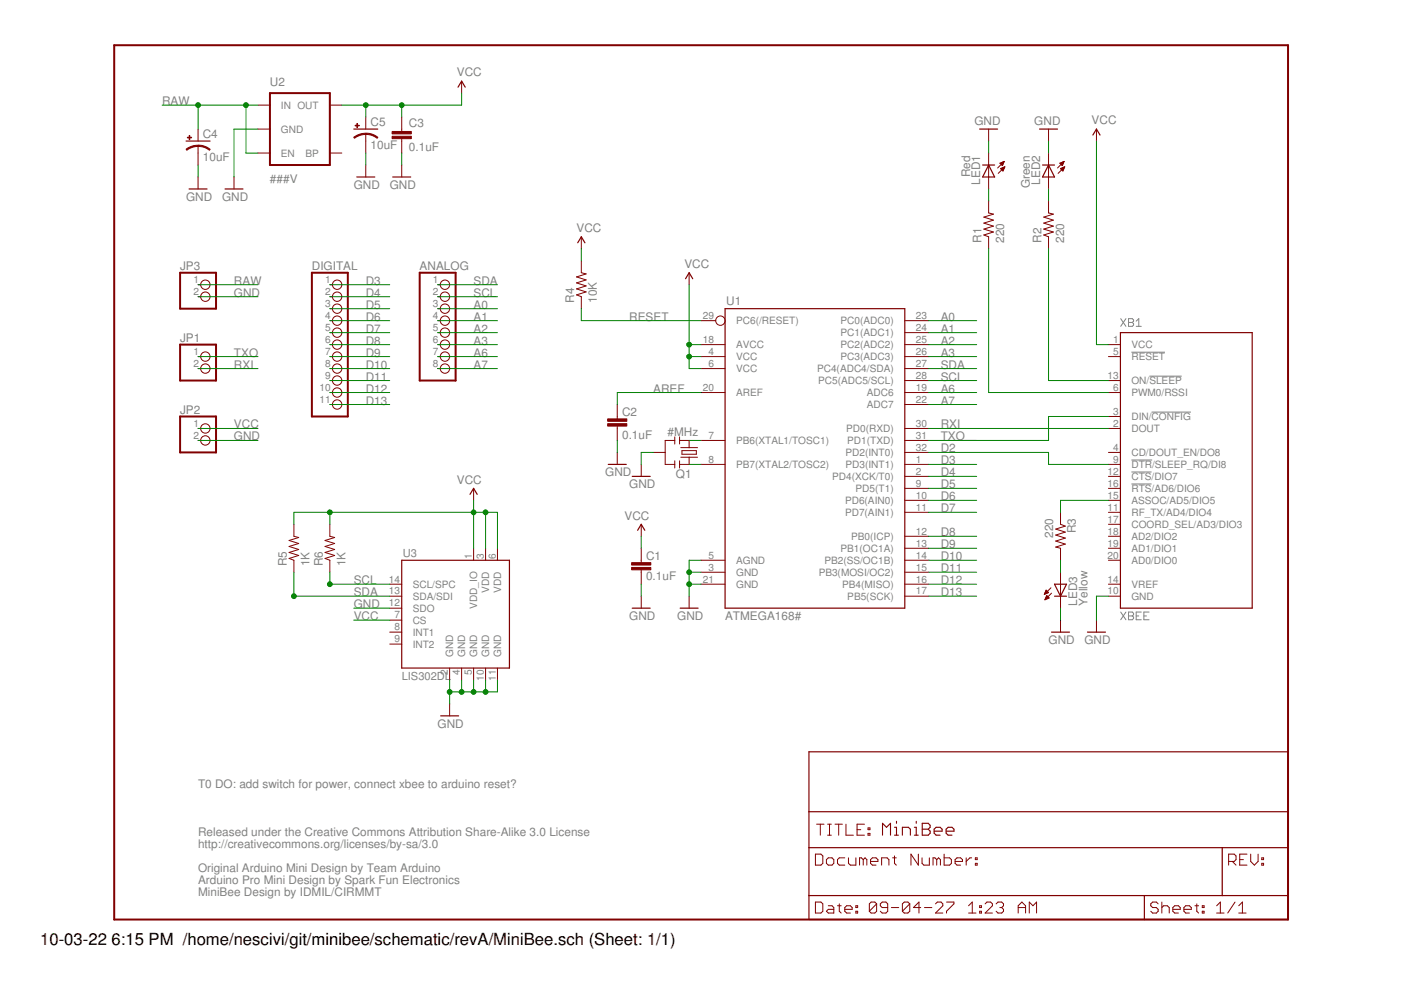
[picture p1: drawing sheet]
<svg xmlns="http://www.w3.org/2000/svg" width="297mm" height="210mm" viewBox="0 0 297 210" stroke-linecap="round" stroke-linejoin="round" font-family="sans-serif">
<g fill="#808080" stroke="#808080" stroke-width=".21">
<path d="M237.6 129.8l1.1 1.6z"/>
<path d="M238.7 129.8l-1.1 1.6z"/>
<path d="M239.3 129.8v1.6z"/>
<path d="M239.3 129.8h.8z"/>
<path d="M240.1 129.8l.2 .2z"/>
<path d="M240.3 130v.3z"/>
<path d="M240.3 130.3l-.2 .3z"/>
<path d="M240.1 130.6l.2 .3z"/>
<path d="M240.3 130.9v.2z"/>
<path d="M240.3 131.1l-.2 .3z"/>
<path d="M239.3 131.4h.8z"/>
<path d="M239.3 130.6h.8z"/>
<path d="M240.9 129.8h1.1z"/>
<path d="M240.9 129.8v1.6z"/>
<path d="M240.9 131.4h1.1z"/>
<path d="M240.9 130.6h.5z"/>
<path d="M242.5 129.8h1.1z"/>
<path d="M242.5 129.8v1.6z"/>
<path d="M242.5 131.4h1.1z"/>
<path d="M242.5 130.6h.6z"/>
<path d="M237.6 67.6l1.1 1.6z"/>
<path d="M238.7 67.6l-1.1 1.6z"/>
<path d="M239.3 67.6v1.6z"/>
<path d="M239.3 67.6h.8z"/>
<path d="M240.1 67.6l.2 .2z"/>
<path d="M240.3 67.8v.3z"/>
<path d="M240.3 68.1l-.2 .3z"/>
<path d="M240.1 68.4l.2 .2z"/>
<path d="M240.3 68.6v.3z"/>
<path d="M240.3 68.9l-.2 .3z"/>
<path d="M239.3 69.2h.8z"/>
<path d="M239.3 68.4h.8z"/>
<path d="M240.9 68.1l.5-.5z"/>
<path d="M241.4 67.6v1.6z"/>
<path d="M240.9 69.2h1.1z"/>
<path d="M244.2 87.4h8.3z"/>
<path d="M239.9 74.7h7.1z"/>
<path d="M239.9 97.5h4.4z"/>
<path d="M239.9 100.1h4.3z"/>
<path d="M243.7 79.8h6.8z"/>
<path d="M239.9 102.6h4.3z"/>
</g>
<g fill="#800000" stroke="#800000" stroke-width=".21">
<path d="M85.2 24.8v2.6z"/>
<path d="M85.2 29.9v2.5z"/>
<path d="M85.2 27.4v.5z"/>
<path d="M85.2 29.4v.5z"/>
<path d="M172.9 191.3v2.3z"/>
<path d="M172.9 193.6h1.2z"/>
<path d="M174.1 193.6l.4-.4z"/>
<path d="M174.5 191.6v1.6z"/>
<path d="M174.1 191.3l.4 .3z"/>
<path d="M172.9 191.3h1.2z"/>
<path d="M175.6 192h.8z"/>
<path d="M176.4 192l.4 .4z"/>
<path d="M176.8 192.4v1.2z"/>
<path d="M175.6 193.6h1.2z"/>
<path d="M175.2 193.2l.4 .4z"/>
<path d="M175.2 193.2l.4-.4z"/>
<path d="M175.6 192.8h1.2z"/>
<path d="M177.9 191.6v1.6z"/>
<path d="M177.9 193.2l.4 .4z"/>
<path d="M177.6 192h.7z"/>
<path d="M179.5 193.6h.8z"/>
<path d="M179.1 193.2l.4 .4z"/>
<path d="M179.1 192.4v.8z"/>
<path d="M179.1 192.4l.4-.4z"/>
<path d="M179.5 192h.8z"/>
<path d="M180.3 192l.4 .4z"/>
<path d="M180.7 192.4v.4z"/>
<path d="M179.1 192.8h1.6z"/>
<path d="M181.5 192h.3z"/>
<path d="M181.8 192v.4z"/>
<path d="M181.5 192.4h.3z"/>
<path d="M181.5 192v.4z"/>
<path d="M181.5 193.2h.3z"/>
<path d="M181.8 193.2v.4z"/>
<path d="M181.5 193.6h.3z"/>
<path d="M181.5 193.2v.4z"/>
<path d="M184.3 191.6v1.6z"/>
<path d="M184.3 191.6l.4-.3z"/>
<path d="M184.7 191.3h.8z"/>
<path d="M185.5 191.3l.4 .3z"/>
<path d="M185.9 191.6v1.6z"/>
<path d="M185.5 193.6l.4-.4z"/>
<path d="M184.7 193.6h.8z"/>
<path d="M184.3 193.2l.4 .4z"/>
<path d="M185.9 191.6l-1.6 1.6z"/>
<path d="M186.6 193.2l.4 .4z"/>
<path d="M187 193.6h.8z"/>
<path d="M187.8 193.6l.4-.4z"/>
<path d="M188.2 191.6v1.6z"/>
<path d="M187.8 191.3l.4 .3z"/>
<path d="M187 191.3h.8z"/>
<path d="M186.6 191.6l.4-.3z"/>
<path d="M186.6 191.6v.4z"/>
<path d="M186.6 192l.4 .4z"/>
<path d="M187 192.4h1.2z"/>
<path d="M189 192.4h1.5z"/>
<path d="M191.3 191.6v1.6z"/>
<path d="M191.3 191.6l.4-.3z"/>
<path d="M191.7 191.3h.8z"/>
<path d="M192.5 191.3l.4 .3z"/>
<path d="M192.9 191.6v1.6z"/>
<path d="M192.5 193.6l.4-.4z"/>
<path d="M191.7 193.6h.8z"/>
<path d="M191.3 193.2l.4 .4z"/>
<path d="M191.3 193.2l1.6-1.6z"/>
<path d="M194.8 191.3v2.3z"/>
<path d="M194.8 191.3l-1.1 1.1z"/>
<path d="M193.7 192.4h1.5z"/>
<path d="M196 192.4h1.6z"/>
<path d="M198.3 193.6h1.6z"/>
<path d="M198.3 193.6l1.6-1.6z"/>
<path d="M199.9 191.6v.4z"/>
<path d="M199.5 191.3l.4 .3z"/>
<path d="M198.7 191.3h.8z"/>
<path d="M198.7 191.3l-.4 .3z"/>
<path d="M200.7 191.3h1.5z"/>
<path d="M202.2 191.3v.3z"/>
<path d="M202.2 191.6l-1.5 1.6z"/>
<path d="M200.7 193.2v.4z"/>
<path d="M205.4 192l.7-.7z"/>
<path d="M206.1 191.3v2.3z"/>
<path d="M205.4 193.6h1.5z"/>
<path d="M207.7 192h.4z"/>
<path d="M208.1 192v.4z"/>
<path d="M207.7 192.4h.4z"/>
<path d="M207.7 192v.4z"/>
<path d="M207.7 193.2h.4z"/>
<path d="M208.1 193.2v.4z"/>
<path d="M207.7 193.6h.4z"/>
<path d="M207.7 193.2v.4z"/>
<path d="M208.9 193.6h1.5z"/>
<path d="M208.9 193.6l1.5-1.6z"/>
<path d="M210.4 191.6v.4z"/>
<path d="M210 191.3l.4 .3z"/>
<path d="M209.3 191.3h.7z"/>
<path d="M209.3 191.3l-.4 .3z"/>
<path d="M211.2 191.6l.4-.3z"/>
<path d="M211.6 191.3h.8z"/>
<path d="M212.4 191.3l.4 .3z"/>
<path d="M212.8 191.6v.4z"/>
<path d="M212.8 192l-.4 .4z"/>
<path d="M212 192.4h.4z"/>
<path d="M212.4 192.4l.4 .4z"/>
<path d="M212.8 192.8v.4z"/>
<path d="M212.4 193.6l.4-.4z"/>
<path d="M211.6 193.6h.8z"/>
<path d="M211.2 193.2l.4 .4z"/>
<path d="M215.9 192v1.6z"/>
<path d="M215.9 192l.8-.7z"/>
<path d="M216.7 191.3l.7 .7z"/>
<path d="M217.4 192v1.6z"/>
<path d="M215.9 192.4h1.5z"/>
<path d="M218.2 191.3v2.3z"/>
<path d="M218.2 191.3l.8 .7z"/>
<path d="M219.8 191.3l-.8 .7z"/>
<path d="M219.8 191.3v2.3z"/>
<path d="M245.2 191.3l.4 .3z"/>
<path d="M244.4 191.3h.8z"/>
<path d="M244 191.6l.4-.3z"/>
<path d="M244 191.6v.4z"/>
<path d="M244 192l.4 .4z"/>
<path d="M244.4 192.4h.8z"/>
<path d="M245.2 192.4l.4 .4z"/>
<path d="M245.6 192.8v.4z"/>
<path d="M245.6 193.2l-.4 .4z"/>
<path d="M244.4 193.6h.8z"/>
<path d="M244 193.2l.4 .4z"/>
<path d="M246.3 191.3v2.3z"/>
<path d="M246.3 192.4l.4-.4z"/>
<path d="M246.7 192h.8z"/>
<path d="M247.5 192l.4 .4z"/>
<path d="M247.9 192.4v1.2z"/>
<path d="M249.1 193.6h.7z"/>
<path d="M248.7 193.2l.4 .4z"/>
<path d="M248.7 192.4v.8z"/>
<path d="M248.7 192.4l.4-.4z"/>
<path d="M249.1 192h.7z"/>
<path d="M249.8 192l.4 .4z"/>
<path d="M250.2 192.4v.4z"/>
<path d="M248.7 192.8h1.5z"/>
<path d="M251.4 193.6h.8z"/>
<path d="M251 193.2l.4 .4z"/>
<path d="M251 192.4v.8z"/>
<path d="M251 192.4l.4-.4z"/>
<path d="M251.4 192h.8z"/>
<path d="M252.2 192l.4 .4z"/>
<path d="M252.6 192.4v.4z"/>
<path d="M251 192.8h1.6z"/>
<path d="M253.7 191.6v1.6z"/>
<path d="M253.7 193.2l.4 .4z"/>
<path d="M253.3 192h.8z"/>
<path d="M254.9 192h.4z"/>
<path d="M255.3 192v.4z"/>
<path d="M254.9 192.4h.4z"/>
<path d="M254.9 192v.4z"/>
<path d="M254.9 193.2h.4z"/>
<path d="M255.3 193.2v.4z"/>
<path d="M254.9 193.6h.4z"/>
<path d="M254.9 193.2v.4z"/>
<path d="M258 192l.7-.7z"/>
<path d="M258.7 191.3v2.3z"/>
<path d="M258 193.6h1.5z"/>
<path d="M261.8 191.3l-1.5 2.3z"/>
<path d="M262.6 192l.8-.7z"/>
<path d="M263.4 191.3v2.3z"/>
<path d="M262.6 193.6h1.6z"/>
<path d="M260.5 181.1v2.3z"/>
<path d="M260.5 181.1h1.2z"/>
<path d="M261.7 181.1l.4 .4z"/>
<path d="M262.1 181.5v.8z"/>
<path d="M261.7 182.6l.4-.3z"/>
<path d="M260.5 182.6h1.2z"/>
<path d="M261.3 182.6l.8 .8z"/>
<path d="M262.8 181.1h1.6z"/>
<path d="M262.8 181.1v2.3z"/>
<path d="M262.8 183.4h1.6z"/>
<path d="M262.8 182.3h.8z"/>
<path d="M265.2 181.1v1.5z"/>
<path d="M265.2 182.6l.8 .8z"/>
<path d="M266 183.4l.7-.8z"/>
<path d="M266.7 181.1v1.5z"/>
<path d="M267.5 181.9h.4z"/>
<path d="M267.9 181.9v.4z"/>
<path d="M267.5 182.3h.4z"/>
<path d="M267.5 181.9v.4z"/>
<path d="M267.5 183h.4z"/>
<path d="M267.9 183v.4z"/>
<path d="M267.5 183.4h.4z"/>
<path d="M267.5 183v.4z"/>
<path d="M173.9 174.7v2.4z"/>
<path d="M173.1 174.7h1.6z"/>
<path d="M175.5 177.1h.8z"/>
<path d="M175.9 174.7v2.4z"/>
<path d="M175.5 174.7h.8z"/>
<path d="M177.8 174.7v2.4z"/>
<path d="M177 174.7h1.6z"/>
<path d="M179.4 174.7v2.4z"/>
<path d="M179.4 177.1h1.5z"/>
<path d="M181.7 174.7h1.6z"/>
<path d="M181.7 174.7v2.4z"/>
<path d="M181.7 177.1h1.6z"/>
<path d="M181.7 175.9h.8z"/>
<path d="M184 175.5h.4z"/>
<path d="M184.4 175.5v.4z"/>
<path d="M184 175.9h.4z"/>
<path d="M184 175.5v.4z"/>
<path d="M184 176.7h.4z"/>
<path d="M184.4 176.7v.4z"/>
<path d="M184 177.1h.4z"/>
<path d="M184 176.7v.4z"/>
<path d="M172.9 181.1v2.3z"/>
<path d="M172.9 183.4h1.2z"/>
<path d="M174.1 183.4l.4-.4z"/>
<path d="M174.5 181.5v1.5z"/>
<path d="M174.1 181.1l.4 .4z"/>
<path d="M172.9 181.1h1.2z"/>
<path d="M175.6 183.4h.8z"/>
<path d="M176.4 183.4l.4-.4z"/>
<path d="M176.8 182.3v.7z"/>
<path d="M176.4 181.9l.4 .4z"/>
<path d="M175.6 181.9h.8z"/>
<path d="M175.2 182.3l.4-.4z"/>
<path d="M175.2 182.3v.7z"/>
<path d="M175.2 183l.4 .4z"/>
<path d="M177.9 181.9h1.2z"/>
<path d="M177.9 181.9l-.3 .4z"/>
<path d="M177.6 182.3v.7z"/>
<path d="M177.6 183l.3 .4z"/>
<path d="M177.9 183.4h1.2z"/>
<path d="M179.9 181.9v1.1z"/>
<path d="M179.9 183l.4 .4z"/>
<path d="M180.3 183.4h1.2z"/>
<path d="M181.5 181.9v1.5z"/>
<path d="M182.2 181.9v1.5z"/>
<path d="M182.2 181.9h.4z"/>
<path d="M182.6 181.9l.4 .4z"/>
<path d="M183 182.3v1.1z"/>
<path d="M183 182.3l.4-.4z"/>
<path d="M183.4 181.9l.4 .4z"/>
<path d="M183.8 182.3v1.1z"/>
<path d="M185 183.4h.7z"/>
<path d="M184.6 183l.4 .4z"/>
<path d="M184.6 182.3v.7z"/>
<path d="M184.6 182.3l.4-.4z"/>
<path d="M185 181.9h.7z"/>
<path d="M185.7 181.9l.4 .4z"/>
<path d="M186.1 182.3v.3z"/>
<path d="M184.6 182.6h1.5z"/>
<path d="M186.9 181.9v1.5z"/>
<path d="M186.9 181.9h1.2z"/>
<path d="M188.1 181.9l.4 .4z"/>
<path d="M188.5 182.3v1.1z"/>
<path d="M189.7 181.5v1.5z"/>
<path d="M189.7 183l.3 .4z"/>
<path d="M189.2 181.9h.8z"/>
<path d="M193.1 181.1v2.3z"/>
<path d="M193.1 181.1l1.6 2.3z"/>
<path d="M194.7 181.1v2.3z"/>
<path d="M195.5 181.9v1.1z"/>
<path d="M195.5 183l.4 .4z"/>
<path d="M195.9 183.4h1.1z"/>
<path d="M197 181.9v1.5z"/>
<path d="M197.8 181.9v1.5z"/>
<path d="M197.8 181.9h.4z"/>
<path d="M198.2 181.9l.4 .4z"/>
<path d="M198.6 182.3v1.1z"/>
<path d="M198.6 182.3l.4-.4z"/>
<path d="M199 181.9l.4 .4z"/>
<path d="M199.4 182.3v1.1z"/>
<path d="M200.2 181.1v2.3z"/>
<path d="M200.2 183.4h1.1z"/>
<path d="M201.7 183l-.4 .4z"/>
<path d="M201.7 182.3v.7z"/>
<path d="M201.3 181.9l.4 .4z"/>
<path d="M200.2 181.9h1.1z"/>
<path d="M202.9 183.4h.8z"/>
<path d="M202.5 183l.4 .4z"/>
<path d="M202.5 182.3v.7z"/>
<path d="M202.5 182.3l.4-.4z"/>
<path d="M202.9 181.9h.8z"/>
<path d="M203.7 181.9l.4 .4z"/>
<path d="M204.1 182.3v.3z"/>
<path d="M202.5 182.6h1.6z"/>
<path d="M204.8 181.9v1.5z"/>
<path d="M204.8 182.6l.8-.7z"/>
<path d="M205.6 181.9h.4z"/>
<path d="M206.8 181.9h.4z"/>
<path d="M207.2 181.9v.4z"/>
<path d="M206.8 182.3h.4z"/>
<path d="M206.8 181.9v.4z"/>
<path d="M206.8 183h.4z"/>
<path d="M207.2 183v.4z"/>
<path d="M206.8 183.4h.4z"/>
<path d="M206.8 183v.4z"/>
<path d="M77.6 28.4v1.5z"/>
<path d="M77.6 24.8v2.6z"/>
<path d="M77.6 29.9v2.5z"/>
<path d="M77.6 35v2.5z"/>
<path d="M85.2 35v2.5z"/>
<path d="M123.3 55.3v2.5z"/>
<path d="M123.3 62.9v2.5z"/>
<path d="M122.2 62.5l1.1 .4z"/>
<path d="M122.2 62.5l2.1-.6z"/>
<path d="M122.2 61.3l2.1 .6z"/>
<path d="M122.2 61.3l2.1-.7z"/>
<path d="M122.2 60l2.1 .6z"/>
<path d="M122.2 60l2.1-.6z"/>
<path d="M122.2 58.7l2.1 .7z"/>
<path d="M122.2 58.7l2.1-.6z"/>
<path d="M123.3 57.8l1 .3z"/>
<path d="M136 121.3v2.6z"/>
<path d="M136 116.2v2.6z"/>
<path d="M136 120.8v.5z"/>
<path d="M136 118.8v.5z"/>
<path d="M136 126.4v2.5z"/>
<path d="M130.9 90.8v2.6z"/>
<path d="M130.9 85.8v2.5z"/>
<path d="M130.9 90.3v.5z"/>
<path d="M130.9 88.3v.5z"/>
<path d="M130.9 95.9v2.6z"/>
<path d="M54.7 22.3h2.5z"/>
<path d="M54.7 27.4h2.5z"/>
<path d="M69.9 22.3h2.6z"/>
<path d="M54.7 32.4h2.5z"/>
<path d="M69.9 32.4h2.6z"/>
<path d="M42 30.9v1.5z"/>
<path d="M42 27.4v2.5z"/>
<path d="M42 32.4v2.6z"/>
<path d="M49.6 37.5v2.6z"/>
<path d="M42 37.5v2.6z"/>
<path d="M123.3 50.2v2.5z"/>
<path d="M97.9 17.2v2.5z"/>
<path d="M136 111.2v2.5z"/>
<path d="M146.1 93.4v1.5z"/>
<path d="M146.1 96.9v1.6z"/>
<path d="M144.6 96.3h3z"/>
<path d="M144.6 95.5v.8z"/>
<path d="M144.6 95.5h3z"/>
<path d="M147.6 95.5v.8z"/>
<path d="M146.1 94.9h1.8z"/>
<path d="M144.3 94.9h1.8z"/>
<path d="M146.1 96.9h1.8z"/>
<path d="M144.3 96.9h1.8z"/>
<path d="M144.1 93.4h2z"/>
<path d="M144.1 92.6v.8z"/>
<path d="M144.1 93.4v.7z"/>
<path d="M143.1 92.6v.8z"/>
<path d="M143.1 93.4v.7z"/>
<path d="M141 93.4h2.1z"/>
<path d="M143.1 97.7v.8z"/>
<path d="M143.1 98.5v.7z"/>
<path d="M141 98.5h2.1z"/>
<path d="M144.1 97.7v.8z"/>
<path d="M144.1 98.5v.7z"/>
<path d="M144.1 98.5h2z"/>
<path d="M141 93.4v2.5z"/>
<path d="M141 95.9v2.6z"/>
<path d="M138.5 95.9h2.5z"/>
<path d="M136 98.5v2.5z"/>
<path d="M191.8 126.4h5.1z"/>
<path d="M148.7 98.5h5z"/>
<path d="M148.7 93.4h5z"/>
<path d="M148.7 121.3h5z"/>
<path d="M148.7 123.9h5z"/>
<path d="M148.7 75.6h5z"/>
<path d="M148.7 78.1h5z"/>
<path d="M148.7 118.8h5z"/>
<path d="M148.7 83.2h5z"/>
<path d="M148.7 73.1h5z"/>
<path d="M191.8 123.9h5.1z"/>
<path d="M191.8 121.3h5.1z"/>
<path d="M191.8 118.8h5.1z"/>
<path d="M191.8 116.2h5.1z"/>
<path d="M191.8 113.7h5.1z"/>
<path d="M191.8 108.6h5.1z"/>
<path d="M191.8 106.1h5.1z"/>
<path d="M191.8 103.5h5.1z"/>
<path d="M191.8 101h5.1z"/>
<path d="M191.8 98.5h5.1z"/>
<path d="M191.8 95.9h5.1z"/>
<path d="M191.8 93.4h5.1z"/>
<path d="M191.8 90.8h5.1z"/>
<path d="M191.8 85.8h5.1z"/>
<path d="M191.8 83.2h5.1z"/>
<path d="M191.8 80.7h5.1z"/>
<path d="M191.8 78.1h5.1z"/>
<path d="M191.8 75.6h5.1z"/>
<path d="M191.8 73.1h5.1z"/>
<path d="M191.8 70.5h5.1z"/>
<path d="M191.8 68h5.1z"/>
<path d="M148.7 68h3.1z"/>
<path d="M146.1 57.8v2.6z"/>
<path d="M146.1 126.4v2.5z"/>
<path d="M235 73.1h2.5z"/>
<path d="M235 90.8h2.5z"/>
<path d="M235 88.3h2.5z"/>
<path d="M235 95.9h2.5z"/>
<path d="M235 75.6h2.5z"/>
<path d="M235 83.2h2.5z"/>
<path d="M235 98.5h2.5z"/>
<path d="M235 126.4h2.5z"/>
<path d="M235 108.6h2.5z"/>
<path d="M235 101h2.5z"/>
<path d="M235 80.7h2.5z"/>
<path d="M235 123.9h2.5z"/>
<path d="M235 106.1h2.5z"/>
<path d="M235 103.5h2.5z"/>
<path d="M235 111.2h2.5z"/>
<path d="M235 113.7h2.5z"/>
<path d="M235 116.2h2.5z"/>
<path d="M235 118.8h2.5z"/>
<path d="M232.5 131.5v2.5z"/>
<path d="M222.3 27.4v2.5z"/>
<path d="M209.6 27.4v2.5z"/>
<path d="M224.8 131.5v2.5z"/>
<path d="M222.3 42.6v2.5z"/>
<path d="M222.3 50.2v2.5z"/>
<path d="M221.3 49.8l1 .4z"/>
<path d="M221.3 49.8l2-.6z"/>
<path d="M221.3 48.6l2 .6z"/>
<path d="M221.3 48.6l2-.7z"/>
<path d="M221.3 47.3l2 .6z"/>
<path d="M221.3 47.3l2-.6z"/>
<path d="M221.3 46l2 .7z"/>
<path d="M221.3 46l2-.6z"/>
<path d="M222.3 45.1l1 .3z"/>
<path d="M209.6 42.6v2.5z"/>
<path d="M209.6 50.2v2.5z"/>
<path d="M208.6 49.8l1 .4z"/>
<path d="M208.6 49.8l2-.6z"/>
<path d="M208.6 48.6l2 .6z"/>
<path d="M208.6 48.6l2-.7z"/>
<path d="M208.6 47.3l2 .6z"/>
<path d="M208.6 47.3l2-.6z"/>
<path d="M208.6 46l2 .7z"/>
<path d="M208.6 46l2-.6z"/>
<path d="M209.6 45.1l1 .3z"/>
<path d="M224.8 116.2v2.6z"/>
<path d="M224.8 108.6v2.6z"/>
<path d="M224.8 111.2l1.1 .3z"/>
<path d="M223.8 112.2l2.1-.7z"/>
<path d="M223.8 112.2l2.1 .6z"/>
<path d="M223.8 113.5l2.1-.7z"/>
<path d="M223.8 113.5l2.1 .6z"/>
<path d="M223.8 114.7l2.1-.6z"/>
<path d="M223.8 114.7l2.1 .7z"/>
<path d="M223.8 116l2.1-.6z"/>
<path d="M223.8 116l1 .2z"/>
<path d="M224.8 126.4v2.5z"/>
<path d="M224.8 121.3v2.6z"/>
<path d="M224.8 123.9v2.5z"/>
<path d="M222.8 124.6l-1.4 1.4z"/>
<path d="M222.9 125.8l-1.4 1.4z"/>
<path d="M221.8 125.1l-.4 .9z"/>
<path d="M221.8 125.1l.5 .5z"/>
<path d="M221.4 126l.9-.4z"/>
<path d="M221.5 125.9h.3z"/>
<path d="M221.5 125.7h.5z"/>
<path d="M221.6 125.6h.7z"/>
<path d="M221.6 125.5h.6z"/>
<path d="M221.7 125.4h.4z"/>
<path d="M221.7 125.3h.2z"/>
<path d="M221.9 126.3l-.4 .9z"/>
<path d="M221.9 126.3l.5 .5z"/>
<path d="M221.5 127.2l.9-.4z"/>
<path d="M221.6 127.1h.1z"/>
<path d="M221.6 127h.4z"/>
<path d="M221.7 126.8h.6z"/>
<path d="M221.7 126.7h.7z"/>
<path d="M221.8 126.6h.4z"/>
<path d="M221.8 126.5h.3z"/>
<path d="M221.9 126.4h.1z"/>
<path d="M222.3 32.4v2.6z"/>
<path d="M222.3 37.5v2.6z"/>
<path d="M222.3 35v2.5z"/>
<path d="M224.3 36.8l1.4-1.4z"/>
<path d="M224.2 35.6l1.4-1.4z"/>
<path d="M225.7 35.4l-.3 .9z"/>
<path d="M224.8 35.7l.6 .6z"/>
<path d="M224.8 35.7l.9-.3z"/>
<path d="M225.1 36h.3z"/>
<path d="M225 35.9h.5z"/>
<path d="M224.9 35.8h.6z"/>
<path d="M225 35.7h.6z"/>
<path d="M225.3 35.6h.4z"/>
<path d="M225.5 35.5h.2z"/>
<path d="M225.6 34.2l-.4 .9z"/>
<path d="M224.7 34.6l.5 .5z"/>
<path d="M224.7 34.6l.9-.4z"/>
<path d="M225.1 35h.2z"/>
<path d="M225 34.8h.3z"/>
<path d="M224.8 34.7h.6z"/>
<path d="M224.7 34.6h.7z"/>
<path d="M225 34.5h.5z"/>
<path d="M225.3 34.4h.2z"/>
<path d="M209.6 32.4v2.6z"/>
<path d="M209.6 37.5v2.6z"/>
<path d="M209.6 35v2.5z"/>
<path d="M211.6 36.8l1.4-1.4z"/>
<path d="M211.5 35.6l1.4-1.4z"/>
<path d="M213 35.4l-.3 .9z"/>
<path d="M212.1 35.7l.6 .6z"/>
<path d="M212.1 35.7l.9-.3z"/>
<path d="M212.4 36h.3z"/>
<path d="M212.3 35.9h.5z"/>
<path d="M212.2 35.8h.6z"/>
<path d="M212.3 35.7h.6z"/>
<path d="M212.6 35.6h.4z"/>
<path d="M212.8 35.5h.2z"/>
<path d="M212.9 34.2l-.4 .9z"/>
<path d="M212 34.6l.5 .5z"/>
<path d="M212 34.6l.9-.4z"/>
<path d="M212.4 35h.2z"/>
<path d="M212.3 34.8h.3z"/>
<path d="M212.1 34.7h.6z"/>
<path d="M212 34.6h.7z"/>
<path d="M212.3 34.5h.5z"/>
<path d="M212.6 34.4h.2z"/>
<path d="M42 60.4h.5z"/>
<path d="M42 62.9h.5z"/>
<path d="M92.8 60.4h.5z"/>
<path d="M92.8 62.9h.5z"/>
<path d="M92.8 65.4h.5z"/>
<path d="M92.8 68h.5z"/>
<path d="M92.8 70.5h.5z"/>
<path d="M92.8 73.1h.5z"/>
<path d="M92.8 75.6h.5z"/>
<path d="M92.8 78.1h.5z"/>
<path d="M69.9 60.4h.6z"/>
<path d="M69.9 62.9h.6z"/>
<path d="M69.9 65.4h.6z"/>
<path d="M69.9 68h.6z"/>
<path d="M69.9 70.5h.6z"/>
<path d="M69.9 73.1h.6z"/>
<path d="M69.9 75.6h.6z"/>
<path d="M69.9 78.1h.6z"/>
<path d="M69.9 80.7h.6z"/>
<path d="M69.9 83.2h.6z"/>
<path d="M69.9 85.8h.6z"/>
<path d="M42 75.6h.5z"/>
<path d="M42 78.1h.5z"/>
<path d="M42 90.8h.5z"/>
<path d="M42 93.4h.5z"/>
<path d="M100.4 116.2v2.6z"/>
<path d="M95.3 141.6v2.6z"/>
<path d="M103 116.2v2.6z"/>
<path d="M97.9 141.6v2.6z"/>
<path d="M100.4 141.6v2.6z"/>
<path d="M105.5 116.2v2.6z"/>
<path d="M82.6 131.5h2.6z"/>
<path d="M82.6 134h2.6z"/>
<path d="M82.6 136.6h2.6z"/>
<path d="M103 141.6v2.6z"/>
<path d="M105.5 141.6v2.6z"/>
<path d="M82.6 128.9h2.6z"/>
<path d="M82.6 126.4h2.6z"/>
<path d="M82.6 123.9h2.6z"/>
<path d="M95.3 149.2v2.6z"/>
<path d="M62.3 111.2v2.5z"/>
<path d="M62.3 118.8v2.5z"/>
<path d="M61.3 118.4l1 .4z"/>
<path d="M61.3 118.4l2-.6z"/>
<path d="M61.3 117.1l2 .7z"/>
<path d="M61.3 117.1l2-.6z"/>
<path d="M61.3 115.9l2 .6z"/>
<path d="M61.3 115.9l2-.7z"/>
<path d="M61.3 114.6l2 .6z"/>
<path d="M61.3 114.6l2-.6z"/>
<path d="M62.3 113.7l1 .3z"/>
<path d="M69.9 111.2v2.5z"/>
<path d="M69.9 118.8v2.5z"/>
<path d="M68.9 118.4l1 .4z"/>
<path d="M68.9 118.4l2-.6z"/>
<path d="M68.9 117.1l2 .7z"/>
<path d="M68.9 117.1l2-.6z"/>
<path d="M68.9 115.9l2 .6z"/>
<path d="M68.9 115.9l2-.7z"/>
<path d="M68.9 114.6l2 .6z"/>
<path d="M68.9 114.6l2-.6z"/>
<path d="M69.9 113.7l1 .3z"/>
<path d="M232.5 27.4v2.5z"/>
<path d="M100.4 103.5v2.6z"/>
<path d="M77.6 28.2l1.3 .2 1.2 .7-.1 .2-1.4-.7-1-.1z" fill-rule="evenodd"/>
<path d="M75 29.1l1.2-.6 1.4-.2v.2l-1.1 .1-1.3 .7z" fill-rule="evenodd"/>
<path d="M42 30.8l1.3 .2 1.3 .7-.2 .2-.9-.6-1.5-.3z" fill-rule="evenodd"/>
<path d="M39.5 31.6l1.1-.6 1.4-.2v.3l-1 .1-1.4 .7z" fill-rule="evenodd"/>
</g>
<g fill="#800000" stroke="#800000" stroke-width=".21">
<path d="M83.1 28.9h4.1v.5h-4.1z"/>
<path d="M83.1 27.9h4.1v.5h-4.1z"/>
<path d="M75.3 26.6h.9v.1h-.9z"/>
<path d="M75.7 26.2h.1v.9h-.1z"/>
<path d="M133.9 119.3h4.1v.5h-4.1z"/>
<path d="M133.9 120.3h4.1v.5h-4.1z"/>
<path d="M128.8 88.8h4.1v.5h-4.1z"/>
<path d="M128.8 89.8h4.1v.5h-4.1z"/>
<path d="M39.7 29.1h.9v.1h-.9z"/>
<path d="M40.1 28.7h.1v.9h-.1z"/>
</g>
<g fill="#800000" stroke="#800000" stroke-width=".42">
<path d="M24.2 9.6h248.9z"/>
<path d="M273.1 9.6v185.4z"/>
<path d="M24.2 9.6v185.4z"/>
<path d="M24.2 195h248.9z"/>
<path d="M57.2 35h12.7z"/>
<path d="M69.9 19.7v15.3z"/>
<path d="M57.2 19.7h12.7z"/>
<path d="M57.2 19.7v15.3z"/>
<path d="M38.2 65.4h7.6z"/>
<path d="M45.8 57.8v7.6z"/>
<path d="M38.2 57.8h7.6z"/>
<path d="M38.2 57.8v7.6z"/>
<path d="M89 80.7h7.6z"/>
<path d="M96.6 57.8v22.9z"/>
<path d="M89 57.8h7.6z"/>
<path d="M89 57.8v22.9z"/>
<path d="M66.1 88.3h7.6z"/>
<path d="M73.7 57.8v30.5z"/>
<path d="M66.1 57.8h7.6z"/>
<path d="M66.1 57.8v30.5z"/>
<path d="M38.2 80.7h7.6z"/>
<path d="M45.8 73.1v7.6z"/>
<path d="M38.2 73.1h7.6z"/>
<path d="M38.2 73.1v7.6z"/>
<path d="M38.2 95.9h7.6z"/>
<path d="M45.8 88.3v7.6z"/>
<path d="M38.2 88.3h7.6z"/>
<path d="M38.2 88.3v7.6z"/>
</g>
<g fill="#800000" stroke="#800000" stroke-width=".25">
<path d="M171.5 195h71.1z"/>
<path d="M259.1 179.7h14z"/>
<path d="M171.5 189.9v5.1z"/>
<path d="M171.5 189.9h71.1z"/>
<path d="M171.5 179.7v10.2z"/>
<path d="M273.1 179.7v10.2z"/>
<path d="M242.6 189.9v5.1z"/>
<path d="M242.6 189.9h16.5z"/>
<path d="M242.6 195h30.5z"/>
<path d="M259.1 179.7v10.2z"/>
<path d="M171.5 179.7h87.6z"/>
<path d="M259.1 189.9h14z"/>
<path d="M273.1 189.9v5.1z"/>
<path d="M171.5 172.1v7.6z"/>
<path d="M171.5 159.4h101.6z"/>
<path d="M273.1 159.4v12.7z"/>
<path d="M171.5 172.1h101.6z"/>
<path d="M171.5 159.4v12.7z"/>
<path d="M273.1 172.1v7.6z"/>
<path d="M75 27.4h5.1z"/>
<path d="M75.6 37.5h3.9z"/>
<path d="M83.3 37.5h3.8z"/>
<path d="M134 128.9h3.9z"/>
<path d="M129 98.5h3.8z"/>
<path d="M39.5 29.9h5z"/>
<path d="M47.7 40.1h3.8z"/>
<path d="M40.1 40.1h3.8z"/>
<path d="M123.3 50.2l.7 1.3z"/>
<path d="M123.3 50.2l-.8 1.3z"/>
<path d="M97.9 17.2l.7 1.3z"/>
<path d="M97.9 17.2l-.8 1.3z"/>
<path d="M136 111.2l.7 1.2z"/>
<path d="M136 111.2l-.8 1.2z"/>
<path d="M134 101h3.9z"/>
<path d="M153.7 65.4h38.1z"/>
<path d="M191.8 65.4v63.5z"/>
<path d="M153.7 128.9h38.1z"/>
<path d="M153.7 65.4v63.5z"/>
<path d="M146.1 57.8l.8 1.3z"/>
<path d="M146.1 57.8l-.8 1.3z"/>
<path d="M144.2 128.9h3.8z"/>
<path d="M237.5 70.5v58.4z"/>
<path d="M237.5 128.9h28z"/>
<path d="M265.5 70.5v58.4z"/>
<path d="M237.5 70.5h28z"/>
<path d="M230.6 134h3.8z"/>
<path d="M220.4 27.4h3.8z"/>
<path d="M207.7 27.4h3.8z"/>
<path d="M222.9 134h3.9z"/>
<path d="M226.1 123.9l-1.3 2.5z"/>
<path d="M223.6 123.9l1.2 2.5z"/>
<path d="M224.8 126.4h1.3z"/>
<path d="M223.6 126.4h1.2z"/>
<path d="M224.8 123.9h1.3z"/>
<path d="M223.6 123.9h1.2z"/>
<path d="M222.3 35l-1.3 2.5z"/>
<path d="M222.3 35l1.3 2.5z"/>
<path d="M221 35h1.3z"/>
<path d="M222.3 35h1.3z"/>
<path d="M221 37.5h1.3z"/>
<path d="M222.3 37.5h1.3z"/>
<path d="M209.6 35l-1.3 2.5z"/>
<path d="M209.6 35l1.3 2.5z"/>
<path d="M208.3 35h1.3z"/>
<path d="M209.6 35h1.3z"/>
<path d="M208.3 37.5h1.3z"/>
<path d="M209.6 37.5h1.3z"/>
<path d="M85.2 118.8h22.8z"/>
<path d="M108 118.8v22.8z"/>
<path d="M85.2 141.6h22.8z"/>
<path d="M85.2 118.8v22.8z"/>
<path d="M93.4 151.8h3.8z"/>
<path d="M232.5 27.4l.7 1.2z"/>
<path d="M232.5 27.4l-.8 1.2z"/>
<path d="M100.4 103.5l.8 1.3z"/>
<path d="M100.4 103.5l-.7 1.3z"/>
</g>
<g fill="#800000" stroke="#800000" stroke-width=".23">
<path d="M187.1 174.6v2.5z"/>
<path d="M187.1 174.6l.9 .8z"/>
<path d="M188 175.4l.8-.8z"/>
<path d="M188.8 174.6v2.5z"/>
<path d="M189.7 175.4h.4z"/>
<path d="M190.1 175.4v1.7z"/>
<path d="M189.7 177.1h.8z"/>
<path d="M190.1 174.1v.5z"/>
<path d="M191.3 175.4v1.7z"/>
<path d="M191.3 175.4h1.3z"/>
<path d="M192.6 175.4l.4 .4z"/>
<path d="M193 175.8v1.3z"/>
<path d="M193.9 175.4h.4z"/>
<path d="M194.3 175.4v1.7z"/>
<path d="M193.9 177.1h.8z"/>
<path d="M194.3 174.1v.5z"/>
<path d="M195.5 174.6v2.5z"/>
<path d="M195.5 174.6h1.3z"/>
<path d="M196.8 174.6l.4 .4z"/>
<path d="M197.2 175v.4z"/>
<path d="M196.8 175.8l.4-.4z"/>
<path d="M196.8 175.8l.4 .4z"/>
<path d="M197.2 176.2v.5z"/>
<path d="M197.2 176.7l-.4 .4z"/>
<path d="M195.5 177.1h1.3z"/>
<path d="M195.5 175.8h1.3z"/>
<path d="M198.5 177.1h.8z"/>
<path d="M198.1 176.7l.4 .4z"/>
<path d="M198.1 175.8v.9z"/>
<path d="M198.1 175.8l.4-.4z"/>
<path d="M198.5 175.4h.8z"/>
<path d="M199.3 175.4l.4 .4z"/>
<path d="M199.7 175.8v.4z"/>
<path d="M198.1 176.2h1.6z"/>
<path d="M201 177.1h.8z"/>
<path d="M200.6 176.7l.4 .4z"/>
<path d="M200.6 175.8v.9z"/>
<path d="M200.6 175.8l.4-.4z"/>
<path d="M201 175.4h.8z"/>
<path d="M201.8 175.4l.5 .4z"/>
<path d="M202.3 175.8v.4z"/>
<path d="M200.6 176.2h1.7z"/>
</g>
<g fill="none" stroke="#800000" stroke-width=".21">
<circle cx="43.5" cy="75.6" r=".99"/>
<circle cx="43.5" cy="62.9" r=".99"/>
<circle cx="43.5" cy="60.4" r=".99"/>
<circle cx="43.5" cy="78.1" r=".99"/>
<circle cx="71.5" cy="70.5" r=".99"/>
<circle cx="71.5" cy="75.6" r=".99"/>
<circle cx="71.5" cy="65.4" r=".99"/>
<circle cx="71.5" cy="78.1" r=".99"/>
<circle cx="71.5" cy="60.4" r=".99"/>
<circle cx="71.5" cy="62.9" r=".99"/>
<circle cx="71.5" cy="68" r=".99"/>
<circle cx="71.5" cy="73.1" r=".99"/>
<circle cx="94.3" cy="75.6" r=".99"/>
<circle cx="94.3" cy="78.1" r=".99"/>
<circle cx="94.3" cy="65.4" r=".99"/>
<circle cx="94.3" cy="70.5" r=".99"/>
<circle cx="94.3" cy="60.4" r=".99"/>
<circle cx="94.3" cy="62.9" r=".99"/>
<circle cx="94.3" cy="73.1" r=".99"/>
<circle cx="94.3" cy="68" r=".99"/>
<circle cx="152.7" cy="68" r=".99"/>
<circle cx="43.5" cy="90.8" r=".99"/>
<circle cx="43.5" cy="93.4" r=".99"/>
<circle cx="71.5" cy="83.2" r=".99"/>
<circle cx="71.5" cy="85.8" r=".99"/>
<circle cx="71.5" cy="80.7" r=".99"/>
</g>
<g fill="#008000" stroke="#008000" stroke-width=".21">
<path d="M77.6 32.4v2.6z"/>
<path d="M85.2 32.4v2.6z"/>
<path d="M136 123.9v2.5z"/>
<path d="M130.9 93.4v2.5z"/>
<path d="M49.6 27.4h5.1z"/>
<path d="M49.6 27.4v10.1z"/>
<path d="M42 35v2.5z"/>
<path d="M136 95.9v2.6z"/>
<path d="M136 95.9h2.5z"/>
<path d="M146.1 118.8h2.6z"/>
<path d="M146.1 118.8v2.5z"/>
<path d="M146.1 121.3v2.6z"/>
<path d="M146.1 123.9v2.5z"/>
<path d="M146.1 121.3h2.6z"/>
<path d="M146.1 123.9h2.6z"/>
<path d="M224.8 128.9v2.6z"/>
<path d="M232.5 126.4h2.5z"/>
<path d="M232.5 126.4v5.1z"/>
<path d="M209.6 29.9v2.5z"/>
<path d="M222.3 29.9v2.5z"/>
<path d="M42 62.9h12.7z"/>
<path d="M42 93.4h12.7z"/>
<path d="M95.3 144.2v2.5z"/>
<path d="M95.3 146.7v2.5z"/>
<path d="M105.5 144.2v2.5z"/>
<path d="M103 146.7h2.5z"/>
<path d="M100.4 146.7h2.6z"/>
<path d="M97.9 146.7h2.5z"/>
<path d="M95.3 146.7h2.6z"/>
<path d="M97.9 144.2v2.5z"/>
<path d="M100.4 144.2v2.5z"/>
<path d="M103 144.2v2.5z"/>
<path d="M75 128.9h7.6z"/>
<path d="M130.9 83.2h17.8z"/>
<path d="M130.9 83.2v2.6z"/>
<path d="M123.3 68h25.4z"/>
<path d="M123.3 65.4v2.6z"/>
<path d="M196.9 93.4h7.6z"/>
<path d="M204.5 93.4h2.6z"/>
<path d="M222.3 88.3v5.1z"/>
<path d="M204.5 93.4h17.8z"/>
<path d="M222.3 88.3h12.7z"/>
<path d="M42 75.6h12.7z"/>
<path d="M123.3 52.7v2.6z"/>
<path d="M136 113.7v2.5z"/>
<path d="M72.5 22.3h5.1z"/>
<path d="M77.6 22.3h7.6z"/>
<path d="M85.2 22.3h12.7z"/>
<path d="M97.9 19.7v2.6z"/>
<path d="M85.2 22.3v2.5z"/>
<path d="M77.6 22.3v2.5z"/>
<path d="M146.1 73.1h2.6z"/>
<path d="M146.1 60.4v12.7z"/>
<path d="M146.1 75.6h2.6z"/>
<path d="M146.1 73.1v2.5z"/>
<path d="M146.1 78.1h2.6z"/>
<path d="M146.1 75.6v2.5z"/>
<path d="M42 90.8h12.7z"/>
<path d="M75 131.5h7.6z"/>
<path d="M232.5 73.1h2.5z"/>
<path d="M232.5 29.9v43.2z"/>
<path d="M100.4 108.6v7.6z"/>
<path d="M100.4 106.1v2.5z"/>
<path d="M100.4 108.6h2.6z"/>
<path d="M103 108.6v7.6z"/>
<path d="M105.5 108.6v7.6z"/>
<path d="M103 108.6h2.5z"/>
<path d="M69.9 108.6v2.6z"/>
<path d="M62.3 108.6v2.6z"/>
<path d="M62.3 108.6h7.6z"/>
<path d="M69.9 108.6h30.5z"/>
<path d="M52.2 22.3h2.5z"/>
<path d="M52.2 32.4h2.5z"/>
<path d="M52.2 22.3v10.1z"/>
<path d="M42 22.3h10.2z"/>
<path d="M42 22.3v5.1z"/>
<path d="M34.4 22.3h7.6z"/>
<path d="M42 60.4h12.7z"/>
<path d="M196.9 116.2h10.2z"/>
<path d="M69.9 75.6h12.7z"/>
<path d="M196.9 113.7h10.2z"/>
<path d="M69.9 73.1h12.7z"/>
<path d="M196.9 75.6h10.2z"/>
<path d="M92.8 73.1h12.7z"/>
<path d="M196.9 73.1h10.2z"/>
<path d="M92.8 70.5h12.7z"/>
<path d="M196.9 70.5h10.2z"/>
<path d="M92.8 68h12.7z"/>
<path d="M196.9 68h10.2z"/>
<path d="M92.8 65.4h12.7z"/>
<path d="M222.3 98.5h12.7z"/>
<path d="M222.3 95.9v2.6z"/>
<path d="M196.9 95.9h25.4z"/>
<path d="M196.9 98.5h10.2z"/>
<path d="M69.9 60.4h12.7z"/>
<path d="M196.9 101h10.2z"/>
<path d="M69.9 62.9h12.7z"/>
<path d="M196.9 103.5h10.2z"/>
<path d="M69.9 65.4h12.7z"/>
<path d="M196.9 106.1h10.2z"/>
<path d="M69.9 68h12.7z"/>
<path d="M196.9 108.6h10.2z"/>
<path d="M69.9 70.5h12.7z"/>
<path d="M196.9 118.8h10.2z"/>
<path d="M69.9 78.1h12.7z"/>
<path d="M146.1 98.5h2.6z"/>
<path d="M146.1 93.4h2.6z"/>
<path d="M196.9 90.8h38.1z"/>
<path d="M42 78.1h12.7z"/>
<path d="M224.8 118.8v2.5z"/>
<path d="M224.8 106.1h10.2z"/>
<path d="M224.8 106.1v2.5z"/>
<path d="M222.3 80.7h12.7z"/>
<path d="M222.3 52.7v28z"/>
<path d="M209.6 83.2h25.4z"/>
<path d="M209.6 52.7v30.5z"/>
<path d="M222.3 40.1v2.5z"/>
<path d="M209.6 40.1v2.5z"/>
<path d="M196.9 83.2h10.2z"/>
<path d="M92.8 75.6h12.7z"/>
<path d="M196.9 85.8h10.2z"/>
<path d="M92.8 78.1h12.7z"/>
<path d="M69.9 80.7h12.7z"/>
<path d="M196.9 121.3h10.2z"/>
<path d="M69.9 83.2h12.7z"/>
<path d="M196.9 123.9h10.2z"/>
<path d="M69.9 85.8h12.7z"/>
<path d="M196.9 126.4h10.2z"/>
<path d="M196.9 80.7h10.2z"/>
<path d="M69.9 123.9h12.7z"/>
<path d="M69.9 121.3v2.6z"/>
<path d="M92.8 62.9h12.7z"/>
<path d="M196.9 78.1h10.2z"/>
<path d="M62.3 126.4h20.3z"/>
<path d="M62.3 121.3v5.1z"/>
<path d="M92.8 60.4h12.7z"/>
<circle cx="146.1" cy="121.3" r=".51"/>
<circle cx="146.1" cy="123.9" r=".51"/>
<circle cx="95.3" cy="146.7" r=".51"/>
<circle cx="97.9" cy="146.7" r=".51"/>
<circle cx="100.4" cy="146.7" r=".51"/>
<circle cx="103" cy="146.7" r=".51"/>
<circle cx="85.2" cy="22.3" r=".51"/>
<circle cx="77.6" cy="22.3" r=".51"/>
<circle cx="146.1" cy="73.1" r=".51"/>
<circle cx="146.1" cy="75.6" r=".51"/>
<circle cx="100.4" cy="108.6" r=".51"/>
<circle cx="103" cy="108.6" r=".51"/>
<circle cx="69.9" cy="108.6" r=".51"/>
<circle cx="52.2" cy="22.3" r=".51"/>
<circle cx="42" cy="22.3" r=".51"/>
<circle cx="69.9" cy="123.9" r=".51"/>
<circle cx="62.3" cy="126.4" r=".51"/>
</g>
<g font-size="3.5">
<text x="8.5" y="200.4">10-03-22</text>
<text x="23.7" y="200.4">6:15 PM /home/nescivi/git/minibee/schematic/revA/MiniBee.sch (Sheet: 1/1)</text>
</g>
<g font-size="2.5" fill="#808080">
<text x="96.8" y="16.2">VCC</text>
<text x="34.4" y="22.3">RAW</text>
<text x="57.2" y="18.2">U2</text>
<text x="43" y="29.3">C4</text>
<text x="78.6" y="26.7">C5</text>
<text x="86.7" y="27">C3</text>
<text x="206.6" y="26.6">GND</text>
<text x="219.3" y="26.6">GND</text>
<text x="231.4" y="26.3">VCC</text>
<text x="43" y="34.1">10uF</text>
<text x="78.6" y="31.6">10uF</text>
<text x="86.7" y="32.1">0.1uF</text>
<text x="57.2" y="38.8">###V</text>
<text x="75" y="40.1">GND</text>
<text x="82.6" y="40.1">GND</text>
<text x="205.7" y="37.5" transform="rotate(-90 205.7 37.5)">Red</text>
<text x="207.8" y="39.2" transform="rotate(-90 207.8 39.2)">LED1</text>
<text x="218.4" y="39.9" transform="rotate(-90 218.4 39.9)">Green</text>
<text x="220.5" y="39.2" transform="rotate(-90 220.5 39.2)">LED2</text>
<text x="39.5" y="42.6">GND</text>
<text x="47.1" y="42.6">GND</text>
<text x="122.2" y="49.2">VCC</text>
<text x="208.1" y="51.5" transform="rotate(-90 208.1 51.5)">R1</text>
<text x="212.9" y="51.5" transform="rotate(-90 212.9 51.5)">220</text>
<text x="220.8" y="51.5" transform="rotate(-90 220.8 51.5)">R2</text>
<text x="225.6" y="51.5" transform="rotate(-90 225.6 51.5)">220</text>
<text x="38.2" y="57.2">JP3</text>
<text x="66.1" y="57.2">DIGITAL</text>
<text x="89" y="57.2">ANALOG</text>
<text x="145.1" y="56.8">VCC</text>
<text x="49.6" y="62.9">GND</text>
<text x="49.6" y="60.4">RAW</text>
<text x="77.5" y="60.4">D3</text>
<text x="77.5" y="62.9">D4</text>
<text x="77.5" y="65.5">D5</text>
<text x="100.4" y="65.5">A0</text>
<text x="100.4" y="62.9">SCL</text>
<text x="100.4" y="60.4">SDA</text>
<text x="121.8" y="64.2" transform="rotate(-90 121.8 64.2)">R4</text>
<text x="126.6" y="64.2" transform="rotate(-90 126.6 64.2)">10K</text>
<text x="154" y="64.7">U1</text>
<text x="77.5" y="68">D6</text>
<text x="77.5" y="70.5">D7</text>
<text x="100.4" y="70.5">A2</text>
<text x="100.4" y="68">A1</text>
<text x="133.4" y="68">RESET</text>
<text x="199.4" y="70.5">A1</text>
<text x="199.4" y="68">A0</text>
<text x="38.2" y="72.4">JP1</text>
<text x="49.6" y="75.6">TXO</text>
<text x="77.5" y="75.6">D9</text>
<text x="77.5" y="73.1">D8</text>
<text x="100.4" y="73.1">A3</text>
<text x="100.4" y="75.6">A6</text>
<text x="199.4" y="75.6">A3</text>
<text x="199.4" y="73.1">A2</text>
<text x="49.6" y="78.2">RXI</text>
<text x="77.5" y="78.2">D10</text>
<text x="77.5" y="80.7">D11</text>
<text x="77.5" y="83.2">D12</text>
<text x="100.4" y="78.2">A7</text>
<text x="138.5" y="83.2">AREF</text>
<text x="199.4" y="83.2">A6</text>
<text x="199.4" y="80.7">SCL</text>
<text x="199.4" y="78.2">SDA</text>
<text x="38.2" y="87.7">JP2</text>
<text x="77.5" y="85.8">D13</text>
<text x="131.9" y="88.2">C2</text>
<text x="199.4" y="85.8">A7</text>
<text x="49.6" y="93.4">GND</text>
<text x="49.6" y="90.8">VCC</text>
<text x="131.9" y="93">0.1uF</text>
<text x="141.5" y="92.4">#MHz</text>
<text x="199.4" y="93.4">TXO</text>
<text x="199.4" y="95.9">D2</text>
<text x="199.4" y="90.8">RXI</text>
<text x="128.3" y="101">GND</text>
<text x="143.3" y="101.3">Q1</text>
<text x="199.4" y="98.5">D3</text>
<text x="199.4" y="101">D4</text>
<text x="96.8" y="102.5">VCC</text>
<text x="133.4" y="103.5">GND</text>
<text x="199.4" y="103.5">D5</text>
<text x="199.4" y="106.1">D6</text>
<text x="132.4" y="110.1">VCC</text>
<text x="199.4" y="113.7">D8</text>
<text x="199.4" y="108.6">D7</text>
<text x="228.1" y="113.1" transform="rotate(-90 228.1 113.1)">R3</text>
<text x="137" y="118.7">C1</text>
<text x="199.4" y="116.2">D9</text>
<text x="199.4" y="118.8">D10</text>
<text x="223.3" y="114.1" transform="rotate(-90 223.3 114.1)">220</text>
<text x="60.8" y="120.1" transform="rotate(-90 60.8 120.1)">R5</text>
<text x="65.6" y="120.1" transform="rotate(-90 65.6 120.1)">1K</text>
<text x="68.4" y="120.1" transform="rotate(-90 68.4 120.1)">R6</text>
<text x="73.2" y="120.1" transform="rotate(-90 73.2 120.1)">1K</text>
<text x="75" y="123.9">SCL</text>
<text x="137" y="123">0.1uF</text>
<text x="199.4" y="121.3">D11</text>
<text x="199.4" y="123.9">D12</text>
<text x="75" y="128.9">GND</text>
<text x="75" y="131.5">VCC</text>
<text x="75" y="126.4">SDA</text>
<text x="133.4" y="131.5">GND</text>
<text x="143.6" y="131.5">GND</text>
<text x="153.7" y="131.5">ATMEGA168#</text>
<text x="199.4" y="126.4">D13</text>
<text x="228.4" y="128.4" transform="rotate(-90 228.4 128.4)">LED3</text>
<text x="230.6" y="128.4" transform="rotate(-90 230.6 128.4)">Yellow</text>
<text x="222.3" y="136.6">GND</text>
<text x="229.9" y="136.6">GND</text>
<text x="92.8" y="154.3">GND</text>
<text x="42" y="167">T0 DO: add switch for power, connect xbee to arduino reset?</text>
<text x="42" y="177.2">Released under the Creative Commons Attribution Share-Alike 3.0 License</text>
<text x="42" y="179.7">http://creativecommons.org/licenses/by-sa/3.0</text>
<text x="42" y="184.8">Original Arduino Mini Design by Team Arduino</text>
<text x="42" y="187.3">Arduino Pro Mini Design by Spark Fun Electronics</text>
<text x="42" y="189.9">MiniBee Design by IDMIL/CIRMMT</text>
</g>
<g font-size="2.3" fill="#808080">
<text x="85.4" y="118">U3</text>
<text x="85.2" y="144.2">LIS302DL</text>
</g>
<g font-size="2.1" fill="#808080">
<text x="59.6" y="23">IN OUT</text>
<text x="59.6" y="28.1">GND</text>
<text x="59.6" y="33.2">EN</text>
<text x="64.8" y="33.2">BP</text>
<text x="41" y="60">1</text>
<text x="41" y="62.6">2</text>
<text x="68.9" y="60">1</text>
<text x="68.9" y="62.6">2</text>
<text x="68.9" y="65.1">3</text>
<text x="91.8" y="60">1</text>
<text x="91.8" y="62.6">2</text>
<text x="91.8" y="65.1">3</text>
<text x="68.9" y="67.6">4</text>
<text x="68.9" y="70.2">5</text>
<text x="91.8" y="67.6">4</text>
<text x="91.8" y="70.2">5</text>
<text x="149" y="67.6">29</text>
<text x="156.1" y="68.8">PC6(/RESET)</text>
<text x="178.2" y="71.3">PC1(ADC1)</text>
<text x="178.2" y="68.8">PC0(ADC0)</text>
<text x="194.2" y="70.2">24</text>
<text x="194.2" y="67.6">23</text>
<text x="41" y="75.3">1</text>
<text x="41" y="77.8">2</text>
<text x="68.9" y="72.7">6</text>
<text x="68.9" y="75.3">7</text>
<text x="68.9" y="77.8">8</text>
<text x="91.8" y="72.7">6</text>
<text x="91.8" y="75.3">7</text>
<text x="91.8" y="77.8">8</text>
<text x="149" y="72.7">18</text>
<text x="150.2" y="75.3">4</text>
<text x="150.2" y="77.8">6</text>
<text x="156.1" y="76.4">VCC</text>
<text x="156.1" y="73.8">AVCC</text>
<text x="178.2" y="76.4">PC3(ADC3)</text>
<text x="178.2" y="73.8">PC2(ADC2)</text>
<text x="194.2" y="77.8">27</text>
<text x="194.2" y="75.3">26</text>
<text x="194.2" y="72.7">25</text>
<text x="236" y="72.7">1</text>
<text x="236" y="75.3">5</text>
<text x="239.9" y="73.8">VCC</text>
<text x="239.9" y="76.4">RESET</text>
<text x="67.8" y="82.9">10</text>
<text x="68.9" y="80.3">9</text>
<text x="149" y="82.9">20</text>
<text x="156.1" y="78.9">VCC</text>
<text x="156.1" y="84">AREF</text>
<text x="173.2" y="78.9">PC4(ADC4/SDA)</text>
<text x="173.5" y="81.5">PC5(ADC5/SCL)</text>
<text x="183.8" y="84">ADC6</text>
<text x="194.2" y="82.9">19</text>
<text x="194.2" y="80.3">28</text>
<text x="234.8" y="80.3">13</text>
<text x="236" y="82.9">6</text>
<text x="239.9" y="84">PWM0/RSSI</text>
<text x="239.9" y="81.5">ON/SLEEP</text>
<text x="67.8" y="85.4">11</text>
<text x="183.8" y="86.5">ADC7</text>
<text x="194.2" y="85.4">22</text>
<text x="236" y="88">3</text>
<text x="239.9" y="89.1">DIN/CONFIG</text>
<text x="41" y="90.5">1</text>
<text x="41" y="93">2</text>
<text x="150.2" y="93">7</text>
<text x="156.1" y="94.1">PB6(XTAL1/TOSC1)</text>
<text x="179.4" y="91.6">PD0(RXD)</text>
<text x="179.6" y="94.1">PD1(TXD)</text>
<text x="194.2" y="95.6">32</text>
<text x="194.2" y="93">31</text>
<text x="194.2" y="90.5">30</text>
<text x="236" y="90.5">2</text>
<text x="236" y="95.6">4</text>
<text x="239.9" y="91.6">DOUT</text>
<text x="150.2" y="98.1">8</text>
<text x="156.1" y="99.2">PB7(XTAL2/TOSC2)</text>
<text x="176.4" y="101.8">PD4(XCK/T0)</text>
<text x="179.3" y="99.2">PD3(INT1)</text>
<text x="179.3" y="96.7">PD2(INT0)</text>
<text x="194.2" y="100.6">2</text>
<text x="194.2" y="98.1">1</text>
<text x="234.8" y="100.6">12</text>
<text x="236" y="98.1">9</text>
<text x="239.9" y="96.7">CD/DOUT_EN/DO8</text>
<text x="239.9" y="99.2">DTR/SLEEP_RQ/DI8</text>
<text x="239.9" y="101.8">CTS/DIO7</text>
<text x="179.2" y="106.8">PD6(AIN0)</text>
<text x="181.4" y="104.3">PD5(T1)</text>
<text x="194.2" y="105.7">10</text>
<text x="194.2" y="103.2">9</text>
<text x="234.8" y="105.7">15</text>
<text x="234.8" y="103.2">16</text>
<text x="239.9" y="106.8">ASSOC/AD5/DIO5</text>
<text x="239.9" y="104.3">RTS/AD6/DIO6</text>
<text x="179.2" y="109.4">PD7(AIN1)</text>
<text x="194.2" y="113.3">12</text>
<text x="194.2" y="108.3">11</text>
<text x="234.8" y="108.3">11</text>
<text x="234.8" y="110.8">17</text>
<text x="234.8" y="113.3">18</text>
<text x="239.9" y="109.4">RF_TX/AD4/DIO4</text>
<text x="239.9" y="111.9">COORD_SEL/AD3/DIO3</text>
<text x="100" y="118.4" transform="rotate(-90 100 118.4)">1</text>
<text x="102.6" y="118.4" transform="rotate(-90 102.6 118.4)">3</text>
<text x="105.1" y="118.4" transform="rotate(-90 105.1 118.4)">6</text>
<text x="150.2" y="118.4">5</text>
<text x="156.1" y="119.5">AGND</text>
<text x="174.8" y="119.5">PB2(SS/OC1B)</text>
<text x="178.2" y="117">PB1(OC1A)</text>
<text x="180.5" y="114.5">PB0(ICP)</text>
<text x="194.2" y="118.4">14</text>
<text x="194.2" y="115.9">13</text>
<text x="234.8" y="115.9">19</text>
<text x="234.8" y="118.4">20</text>
<text x="239.9" y="114.5">AD2/DIO2</text>
<text x="239.9" y="117">AD1/DIO1</text>
<text x="239.9" y="119.5">AD0/DIO0</text>
<text x="82.4" y="123.5">14</text>
<text x="87.5" y="124.6">SCL/SPC</text>
<text x="103.7" y="125.6" transform="rotate(-90 103.7 125.6)">VDD</text>
<text x="106.2" y="125.6" transform="rotate(-90 106.2 125.6)">VDD</text>
<text x="149" y="123.5">21</text>
<text x="150.2" y="121">3</text>
<text x="156.1" y="122.1">GND</text>
<text x="156.1" y="124.6">GND</text>
<text x="173.6" y="122.1">PB3(MOSI/OC2)</text>
<text x="178.6" y="124.6">PB4(MISO)</text>
<text x="194.2" y="123.5">16</text>
<text x="194.2" y="121">15</text>
<text x="234.8" y="123.5">14</text>
<text x="239.9" y="124.6">VREF</text>
<text x="82.4" y="128.6">12</text>
<text x="82.4" y="126">13</text>
<text x="83.6" y="131.1">7</text>
<text x="87.5" y="129.7">SDO</text>
<text x="87.5" y="127.2">SDA/SDI</text>
<text x="101.2" y="129.1" transform="rotate(-90 101.2 129.1)">VDD_IO</text>
<text x="179.7" y="127.2">PB5(SCK)</text>
<text x="194.2" y="126">17</text>
<text x="234.8" y="126">10</text>
<text x="239.9" y="127.2">GND</text>
<text x="83.6" y="133.7">8</text>
<text x="83.6" y="136.2">9</text>
<text x="87.5" y="132.2">CS</text>
<text x="87.5" y="134.8">INT1</text>
<text x="87.5" y="137.3">INT2</text>
<text x="95" y="143.2" transform="rotate(-90 95 143.2)">2</text>
<text x="96.1" y="139.3" transform="rotate(-90 96.1 139.3)">GND</text>
<text x="97.5" y="143.2" transform="rotate(-90 97.5 143.2)">4</text>
<text x="98.6" y="139.3" transform="rotate(-90 98.6 139.3)">GND</text>
<text x="100" y="143.2" transform="rotate(-90 100 143.2)">5</text>
<text x="101.2" y="139.3" transform="rotate(-90 101.2 139.3)">GND</text>
<text x="103.7" y="139.3" transform="rotate(-90 103.7 139.3)">GND</text>
<text x="106.2" y="139.3" transform="rotate(-90 106.2 139.3)">GND</text>
<text x="102.6" y="144.4" transform="rotate(-90 102.6 144.4)">10</text>
<text x="105.1" y="144.4" transform="rotate(-90 105.1 144.4)">11</text>
</g>
</svg>
